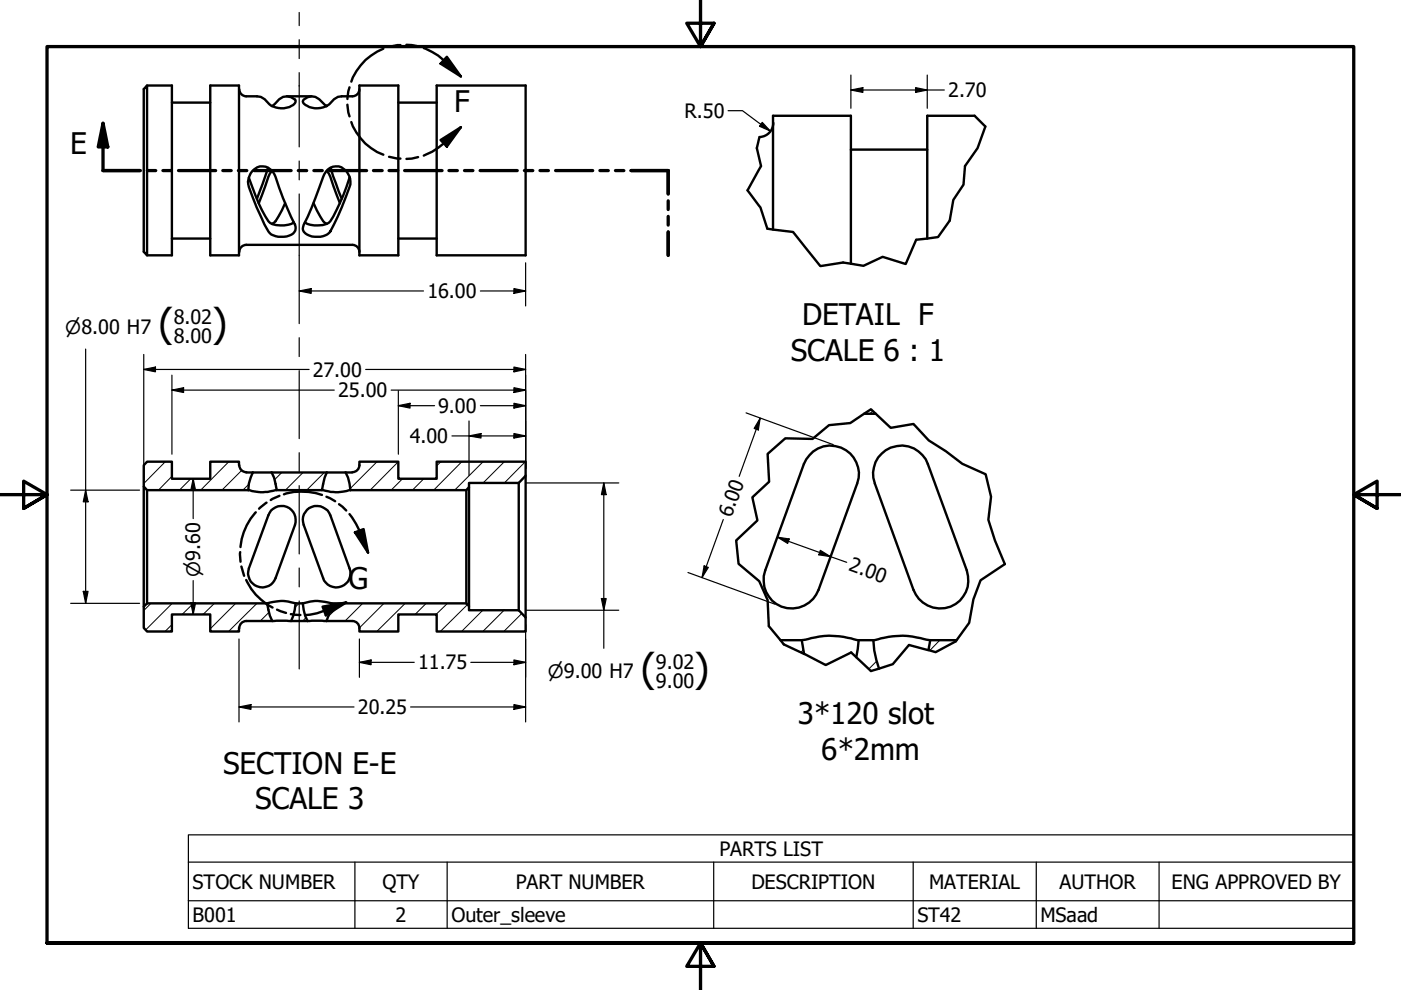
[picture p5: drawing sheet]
<svg xmlns="http://www.w3.org/2000/svg" width="297mm" height="210mm" viewBox="0 0 297 210" stroke-linecap="round" stroke-linejoin="round" font-family="sans-serif">
<!-- layer: Hatch (ANSI) -->
<g fill="none" stroke="#000" stroke-width=".21">
<path d="M35.1 97.9l-4.6 4.6M48.5 97.9l-6 6M51.2 99.7l-4.1 4.2M79.9 97.9l-5.7 5.7M84.5 97.9l-6 6M93.5 97.9l-.9 .9M97.9 97.9l-6 6M102.4 97.9l-6 6M106.9 97.9l-4.5 4.5M111.4 97.9l-4.5 4.5M185 87.2l-.6 .5M36.4 101l-2.8 2.9"/>
<path d="M40.4 101.5l-2.4 2.4M52.8 102.7l-1.3 1.2M59.8 100.2l-1.6 1.5M64.3 100.2l-3.8 3.7M68.8 100.2l-3.8 3.7M85.3 101.5l-2.4 2.4M89.9 101.5l-2.5 2.4M32 127.9l-1.5 1.5M36.4 132.4l-1.4 1.5M36.5 127.9l-5.6 5.7M41 127.9l-2.4 2.4M45.5 127.9l-2.4 2.4"/>
<path d="M50 127.9l-5.4 5.4M54.5 127.9l-6 6M57 129.8l-1.8 1.9M63.4 127.9l-.9 .8M64.9 130.9l-.7 .8M72.5 127.9l-2.9 2.8M76.9 127.9l-3.7 3.8M81.4 127.9l-5.2 5.2M84.5 133.8l-.1 .1M85.9 127.9l-6 6M90.4 127.9l-2.4 2.4M94.9 127.9l-2.4 2.4"/>
<path d="M99.1 128.2l-5.8 5.7M102.4 129.4l-4.5 4.5M106.9 129.4l-4.5 4.5M110.6 130.1l-3.8 3.8M111.4 133.8l-.1 .1M170.4 137.8l-.6 .5M199.3 135.7l-2.2 2.3M185.9 140.2l-1.7 1.6"/>
</g>
<!-- layer: Visible (ANSI) -->
<g fill="none" stroke="#000" stroke-width=".51">
<path d="M31.2 18.1v36l-.7-.7v-34.5zM31.2 18.1h5.2v36h-5.2M44.6 18.1h6.1v36h-6.1zM50.7 18.9a1.49 1.49 0 0 0 1.5 1.5h2.3a3.7 3.7 0 0 1 2.6 1.7 4.1 4.1 0 0 0 5.5-.3l.1-.5a2.56 2.56 0 0 0-4.3 .6l-.7 .6M76.2 18.9a1.49 1.49 0 0 1-1.5 1.5h-2.2a3.7 3.7 0 0 0-2.7 1.7 4.2 4.2 0 0 1-5.5-.3v-.5a2.37 2.37 0 0 1 3.4-.2l1.6 1.4M76.2 18.1h8.3v36h-8.3zM92.6 18.1h18.8v36h-18.8zM36.4 21.8h8.2M52.8 37.6a32.1 32.1 0 0 0 4.5 9.7 5.7 5.7 0 0 0 5-.1M53.5 36.2a2.82 2.82 0 0 1 2.9-.8 2.82 2.82 0 0 1 2 2.1l1.6 4.5 2.5 5.7a1.86 1.86 0 0 1-1.7 2.4 3.8 3.8 0 0 1-3.9-1l-.8-1.5-2.5-5.7a5.5 5.5 0 0 1-.9-4l.4-1.2zM56.8 35.6l-2.3 6.5M57.7 36.2l-.8 1.3-2 5.6"/>
<path d="M60.8 20.4h5.2M69.3 36.2l.7 1.3 2.1 5.6M69.5 36a2.67 2.67 0 0 1 4.2 .7 3.1 3.1 0 0 1 .4 3l-1.6 4.3-1.7 3.6a3.5 3.5 0 0 1-4.1 2.6l-1.1-.3a1.6 1.6 0 0 1-1.2-2.2l1.6-3.6 1.7-4.3a7.8 7.8 0 0 1 1.8-3.8zM70.1 35.6l2.4 6.5M74.2 37.6l-.1 .1a43 43 0 0 1-4.1 9.2 4.8 4.8 0 0 1-4.8 .6l-.6-.3M84.5 21.8h8.1M164 26a3 3 0 0 1-2.9 3.1M180.4 31.7h16.2M206.6 24.5h-10v26.1M36.4 50.6h8.2M50.7 53.4a1.49 1.49 0 0 1 1.5-1.5h22.5a1.49 1.49 0 0 1 1.5 1.5M60.5 43.1a15.2 15.2 0 0 1-2.4 4.1l-.4 .3"/>
<path d="M66.5 43.1a15.2 15.2 0 0 0 2.3 4.1l.5 .3M84.5 50.6h8.1M163.9 48.7v-24.2h16.5v31.4M50.7 98.7v-.8h-6.1v3.6h-8.2v-3.6h-5.2l-.7 .8v4.5l.7 .7M50.7 98.6a1.49 1.49 0 0 0 1.5 1.5M171.6 96.5a6 6 0 0 1 7.6-1.2 6 6 0 0 1 2.5 7.2l-8.2 22.6a6 6 0 0 1-7.7 3.6 6 6 0 0 1-3.6-7.8l8.2-22.5 .5-1zM183.2 87.7h2.5M186.9 96.2a6 6 0 0 1 9.8 2.2l8.3 22.5a6 6 0 0 1-3.6 7.8 6 6 0 0 1-7.7-3.6l-8.2-22.6a6 6 0 0 1 1.4-6.3zM30.5 103.2v25.4M31.2 103.9h21.4M31.2 103.9v24M52.2 100.2h1.4"/>
<path d="M52.6 103.9a10.4 10.4 0 0 0 6.1 0M53.6 100.2l-.8 2.3-.2 1.4M53.6 100.2h4M57.5 108.2a3 3 0 0 1 3.8-.5 3 3 0 0 1 1.2 3.6l-4.1 11.3a3 3 0 0 1-3.8 1.7 3 3 0 0 1-1.8-3.8l4.1-11.2zM57.6 100.2l.5 1.1 .6 2.6h9.6l.5-2.6 .5-1.1M57.6 100.2h11.7M65.1 108.1a3 3 0 0 1 4.9 1.2l4.1 11.2a2.98 2.98 0 0 1-1.7 3.8 2.98 2.98 0 0 1-3.9-1.7l-4.1-11.3a2.93 2.93 0 0 1 .7-3.2zM68.3 103.9a10.4 10.4 0 0 0 6 0M69.3 100.2h4M73.3 100.2l.5 1.1 .5 2.6M73.3 100.2h1.4M74.7 100.1a1.68 1.68 0 0 0 1.5-2.2h8.3v3.6h8.1v-3.6h18.8v3l-1.4 1.5h-10.6v.9l-.5 .6h-24.6"/>
<path d="M98.9 103.9v24M99.4 103.3v25.2M110 102.4v27M111.4 100.9v30M56.6 127.9a9.2 9.2 0 0 1 6.1 0M57.7 131.7l-.5-1.2-.6-2.6h-25.4l-.7 .7v4.5l.7 .8h5.2v-3.6h8.2v3.6h6.1v-.8M57.7 131.7h-5.5a1.49 1.49 0 0 0-1.5 1.5M57.7 131.7h4M61.7 131.7h3.5M62.7 127.9l-.5 2.7-.5 1.1M62.7 127.9h1.5M64.2 127.9l.5 2.7 .5 1.1"/>
<path d="M64.2 127.9a9.4 9.4 0 0 1 6.1 0M65.2 131.7h4M70.3 127.9h28.6l.5 .6v.9h10.6l1.4 1.5v3h-18.8v-3.6h-8.1v3.6h-8.3a1.68 1.68 0 0 0-1.5-2.2h-5.5l.8-2.4zM165.5 135.7h4.5M170 135.7h.4a19.8 19.8 0 0 1 11.7 0M170 135.7l.5 3M182.1 135.7l-.6 3.7M182.1 135.7h3.1M185.2 135.7l.2 2.2 1 3.9M185.2 135.7a19.6 19.6 0 0 1 11.5 0h.5M197.2 135.7h5.6M197.2 135.7l-.4 2.1"/>
</g>
<!-- layer: Break Line (ANSI) -->
<path d="M206.6 24.5l2.3 2.3-1.6 4.6-2.7 3.8-.3 4-2.2 3.2-.7 4.4-2.5 3.5-4.7 .5-2.2 5.2-4.9-1.5-4 1.9-4.3-.7-4.9 .7-5.8-7.2-5.4-.7-1.5-4.5-2.7-3.6 2.9-5.2-.9-3.8 .5-2.3M162.8 96.2l3.7-3.3 5.8 .2 3.5-3 4.5-.4 4.4-2.9 4.1 3.9 4.9-.8 3.2 3.5 3.6 2.3 3.5 2.6 5 2.3 1.1 4.7-.6 4.9 1.4 4.4 2.1 5-5.1 3.4-1.5 4.1-.9 5-2.9 3.9-4.2 2.3-5.7-1.5-3.4 4-4.6 1.5-4.2-4-5.4 2.7-4.4-2.3-4.5-2.1-3.2-3.8-.2-5.6-1.8-4-4.4-3.7-.5-4.9 4.5-4.3-1.1-4.9 3.6-3.3z" fill="none" stroke="#000" stroke-width=".51"/>
<!-- layer: Section Line (ANSI) -->
<g fill="none" stroke="#000" stroke-width=".7">
<path d="M21.8 26.1l1.1 5.1h-2.1zM21.8 26.1v10.1h7.9M31.2 36.2h1.8M34.5 36.2h1.8M37.8 36.2h7.9M47.2 36.2h1.8M50.5 36.2h1.8M53.8 36.2h7.9M63.2 36.2h1.8M66.5 36.2h1.8M69.8 36.2h7.9M79.2 36.2h1.8"/>
<path d="M82.5 36.2h1.8M85.8 36.2h7.9M95.2 36.2h1.8M98.5 36.2h1.8M101.8 36.2h7.9M111.2 36.2h1.8M114.5 36.2h1.8M117.8 36.2h7.9M127.2 36.2h1.8M130.5 36.2h1.8M133.8 36.2h7.9v4.9M141.7 42.6v1.8"/>
<path d="M141.7 45.9v1.8M141.7 49.2v4.9"/>
</g>
<path d="M21.8 26.1l1.1 5.1h-2.1z" fill-rule="evenodd" fill="#000"/>
<!-- layer: Detail Boundary (ANSI) -->
<g fill="none" stroke="#000" stroke-width=".51">
<path d="M74.1 18.5l-.4 2.5M81.3 10.3a11.7 11.7 0 0 0-6.8 7M84.9 9.6l-2.4 .3M86.2 9.5l2.4 .3M89.9 10.2a13.3 13.3 0 0 1 4.2 2.6l3.6 3.4M94.7 12l3 4.2-4.3-2.7zM73.7 22.2l.4 2.5M74.5 25.9a11.8 11.8 0 0 0 6.8 6.9M82.5 33.2l2.4 .4M88.6 33.3l-1.3 .3-1.1 .1M93.4 29.7l4.3-2.7-3 4.1zM97.7 27a20.8 20.8 0 0 1-7.8 6"/>
<path d="M50.9 117.1l.1 2M54.2 108.6a12.5 12.5 0 0 0-3.2 7.4M56.5 106.6l-1.6 1.3M59.2 105.1l-1.8 .9M60.2 104.8a13.1 13.1 0 0 1 8.1 .1M69.2 105.3l1.9 1M71.9 106.9l1.5 1.3M74.1 109a23.7 23.7 0 0 1 3.9 8.2M75.2 112.9l1.9-.7 .9 5zM51.2 120.1l.6 2M52.2 123a12.2 12.2 0 0 0 5.6 5.8M58.7 129.3l1.9 .7"/>
<path d="M61.7 130.2l2 .2M68.4 128.6l5-.9-4.3 2.8zM73.4 127.7l-6.2 2.3-2.5 .4"/>
</g>
<g fill="#000">
<path d="M94.7 12l3 4.2-4.3-2.7z" fill-rule="evenodd"/>
<path d="M93.4 29.7l4.3-2.7-3 4.1z" fill-rule="evenodd"/>
<path d="M75.2 112.9l1.9-.7 .9 5z" fill-rule="evenodd"/>
<path d="M68.4 128.6l5-.9-4.3 2.8z" fill-rule="evenodd"/>
</g>
<!-- layer: Symbol (ANSI) -->
<path d="M39.9 182.8v-5.8h247.1v5.8M39.9 182.8h247.1v8.2M39.9 182.8v14h247.1v-5.8M39.9 191h247.1M75.2 182.8v14M94.8 182.8v14M151.3 182.8v14M193.6 182.8v14M219.7 182.8v14M245.7 182.8v14" fill="none" stroke="#000" stroke-width=".25"/>
<!-- layer: Border (ANSI) -->
<path d="M148.5 -.1v10l-2.9-5h5.8l-2.9 5 2.9-5M0 104.9h10l-5-2.9v5.8l5-2.9-5 2.9M297 104.9h-10l5-2.9v5.8l-5-2.9 5 2.9M10 199.9v-190h277v190h-277h277M151.4 204.9l-2.9-5 2.9 5h-5.8l2.9-5v10" fill="none" stroke="#000" stroke-width=".7"/>
<!-- layer: Dimension (ANSI) -->
<g fill="none" stroke="#000" stroke-width=".25">
<path d="M180.4 19.1l2.5-.5v1zM180.4 19.1h19.8M180.4 15.9v7.1M194.1 18.6l2.5 .5-2.5 .5zM196.6 15.9v7.1M154.4 23.5h3l5.9 4.3M161.6 25.9l1.7 1.9-2.3-1zM111.4 55.7v9.2M18.2 74v53.9M30.5 78.3l2.5-.5v1zM30.5 78.3h35M30.5 75.2v26.4"/>
<path d="M36.4 79.5v16.8M63.4 61.7l2.6-.5v1zM63.4 61.7h26.4M77.5 78.3h33.9M101.9 61.7h9.5M109 77.8l2.4 .5-2.4 .5zM109 61.2l2.4 .5-2.4 .5zM111.4 75.2v24.1M36.4 82.7l2.5-.5v1zM36.4 82.7h34.5M82.9 82.7h28.5M84.5 86l2.4-.5v1z"/>
<path d="M84.5 86h7.6M84.5 82.8v13.5M95.8 92.4h15.6M99.4 92.4l2.6-.5v1zM99.4 89.3v11.5M101.9 86h9.5M109 91.9l2.4 .5-2.4 .5zM109 85.5l2.4 .5-2.4 .5zM109 82.2l2.4 .5-2.4 .5zM158.2 87.5l18.5 6.8M161.2 88.7l-.4 2.5-.9-.4zM161.2 88.7l-4.5 12.3"/>
<path d="M15 103.9h14.6M18.2 103.9l.5 2.5h-1zM41 101.5l.5 2.5h-1.1zM41 101.5v8.5M111.6 102.4h19.6M128 102.4l.5 2.5h-1zM128 102.4v35M149.3 120l.9 .3-1.4 2.2zM153.4 110.1l-4.6 12.4M164.8 113.9l2.5 .4-.3 .9zM164.8 113.9l14.7 5.3M173.9 116.7l2.2 1.3-2.5-.4z"/>
<path d="M15 127.9h14.6M17.7 125.4h1l-.5 2.5zM40.4 127.8h1.1l-.5 2.5zM41 123.1v7.2M50.7 135.5v17.6M76.2 135.5v8.1M109 139.9l2.4 .5-2.4 .5zM111.4 132.5v20.6M111.6 129.4h19.6M127.5 126.9h1l-.5 2.5zM145.9 121.4l18.4 6.7M50.7 149.9l2.5-.5v1z"/>
<path d="M50.7 149.9h24.4M76.2 140.4l2.5-.5v1zM76.2 140.4h11.6M87.1 149.9h24.3M99.8 140.4h11.6M109 149.4l2.4 .5-2.4 .5z"/>
</g>
<g fill="#000">
<path d="M180.4 19.1l2.5-.5v1z" fill-rule="evenodd"/>
<path d="M194.1 18.6l2.5 .5-2.5 .5z" fill-rule="evenodd"/>
<path d="M161.6 25.9l1.7 1.9-2.3-1z" fill-rule="evenodd"/>
<path d="M30.5 78.3l2.5-.5v1z" fill-rule="evenodd"/>
<path d="M63.4 61.7l2.6-.5v1z" fill-rule="evenodd"/>
<path d="M109 77.8l2.4 .5-2.4 .5z" fill-rule="evenodd"/>
<path d="M109 61.2l2.4 .5-2.4 .5z" fill-rule="evenodd"/>
<path d="M36.4 82.7l2.5-.5v1z" fill-rule="evenodd"/>
<path d="M84.5 86l2.4-.5v1z" fill-rule="evenodd"/>
<path d="M99.4 92.4l2.6-.5v1z" fill-rule="evenodd"/>
<path d="M109 91.9l2.4 .5-2.4 .5z" fill-rule="evenodd"/>
<path d="M109 85.5l2.4 .5-2.4 .5z" fill-rule="evenodd"/>
<path d="M109 82.2l2.4 .5-2.4 .5z" fill-rule="evenodd"/>
<path d="M161.2 88.7l-.4 2.5-.9-.4z" fill-rule="evenodd"/>
<path d="M18.2 103.9l.5 2.5h-1z" fill-rule="evenodd"/>
<path d="M41 101.5l.5 2.5h-1.1z" fill-rule="evenodd"/>
<path d="M128 102.4l.5 2.5h-1z" fill-rule="evenodd"/>
<path d="M149.3 120l.9 .3-1.4 2.2z" fill-rule="evenodd"/>
<path d="M164.8 113.9l2.5 .4-.3 .9z" fill-rule="evenodd"/>
<path d="M173.9 116.7l2.2 1.3-2.5-.4z" fill-rule="evenodd"/>
<path d="M17.7 125.4h1l-.5 2.5z" fill-rule="evenodd"/>
<path d="M40.4 127.8h1.1l-.5 2.5z" fill-rule="evenodd"/>
<path d="M76.2 140.4l2.5-.5v1z" fill-rule="evenodd"/>
<path d="M127.5 126.9h1l-.5 2.5z" fill-rule="evenodd"/>
<path d="M50.7 149.9l2.5-.5v1z" fill-rule="evenodd"/>
<path d="M109 139.9l2.4 .5-2.4 .5z" fill-rule="evenodd"/>
<path d="M109 149.4l2.4 .5-2.4 .5z" fill-rule="evenodd"/>
</g>
<!-- layer: Centerline (ANSI) -->
<path d="M63.4 2.6v2.8M63.4 8.4v4M63.4 15.4v15.8M63.4 34.1v4M63.4 41.1v27.5M63.4 71.6v4M63.4 78.6v14.4M63.4 96v4M63.4 103v14.4M63.4 120.4v4M63.4 127.4v14.4" fill="none" stroke="#000" stroke-width=".25"/>
<g font-size="8.4">
<text x="33.6" y="71.5">(</text>
<text x="45" y="71.5">)</text>
<text x="135.9" y="144.6">(</text>
<text x="147.2" y="144.6">)</text>
</g>
<g font-size="6.3">
<text x="96.3" y="23.8">F</text>
<text x="14.9" y="32.7">E</text>
<text x="170.1" y="69">DETAIL F</text>
<text x="167.6" y="76.6">SCALE 6 : 1</text>
<text x="73.9" y="124.9">G</text>
<text x="169.2" y="153.6">3*120 slot</text>
<text x="174.1" y="161.1">6*2mm</text>
<text x="47.3" y="164.1">SECTION E-E</text>
<text x="54.1" y="171.6">SCALE 3</text>
</g>
<g font-size="4.2">
<text x="201" y="20.6">2.70</text>
<text x="145.2" y="25">R.50</text>
<text x="90.6" y="63.2">16.00</text>
<text x="36.8" y="68.7">8.02</text>
<text x="36.8" y="72.7">8.00</text>
<text x="66.3" y="79.9">27.00</text>
<text x="71.7" y="84.2">25.00</text>
<text x="92.9" y="87.5">9.00</text>
<text x="86.9" y="94">4.00</text>
<text x="155.1" y="109.9" transform="rotate(-70 155.1 109.9)">6.00</text>
<text x="179.8" y="120.9" transform="rotate(20 179.8 120.9)">2.00</text>
<text x="88.6" y="141.9">11.75</text>
<text x="139.1" y="141.8">9.02</text>
<text x="139.1" y="145.8">9.00</text>
<text x="75.9" y="151.4">20.25</text>
<text x="152.5" y="181.5">PARTS LIST</text>
<text x="40.8" y="188.4">STOCK NUMBER</text>
<text x="81.1" y="188.4">QTY</text>
<text x="109.3" y="188.4">PART NUMBER</text>
<text x="159.3" y="188.4">DESCRIPTION</text>
<text x="197" y="188.4">MATERIAL</text>
<text x="224.7" y="188.4">AUTHOR</text>
<text x="248.4" y="188.4">ENG APPROVED BY</text>
<text x="40.8" y="195.4">B001</text>
<text x="83.9" y="195.4">2</text>
<text x="95.7" y="195.5">Outer_sleeve</text>
<text x="194.5" y="195.4">ST42</text>
<text x="220.6" y="195.5">MSaad</text>
</g>
<g font-size="3.9">
<text x="13.8" y="70.7">⌀8.00 H7</text>
<text x="42.4" y="122.3" transform="rotate(-90 42.4 122.3)">⌀9.60</text>
<text x="116.1" y="143.8">⌀9.00 H7</text>
</g>
</svg>
